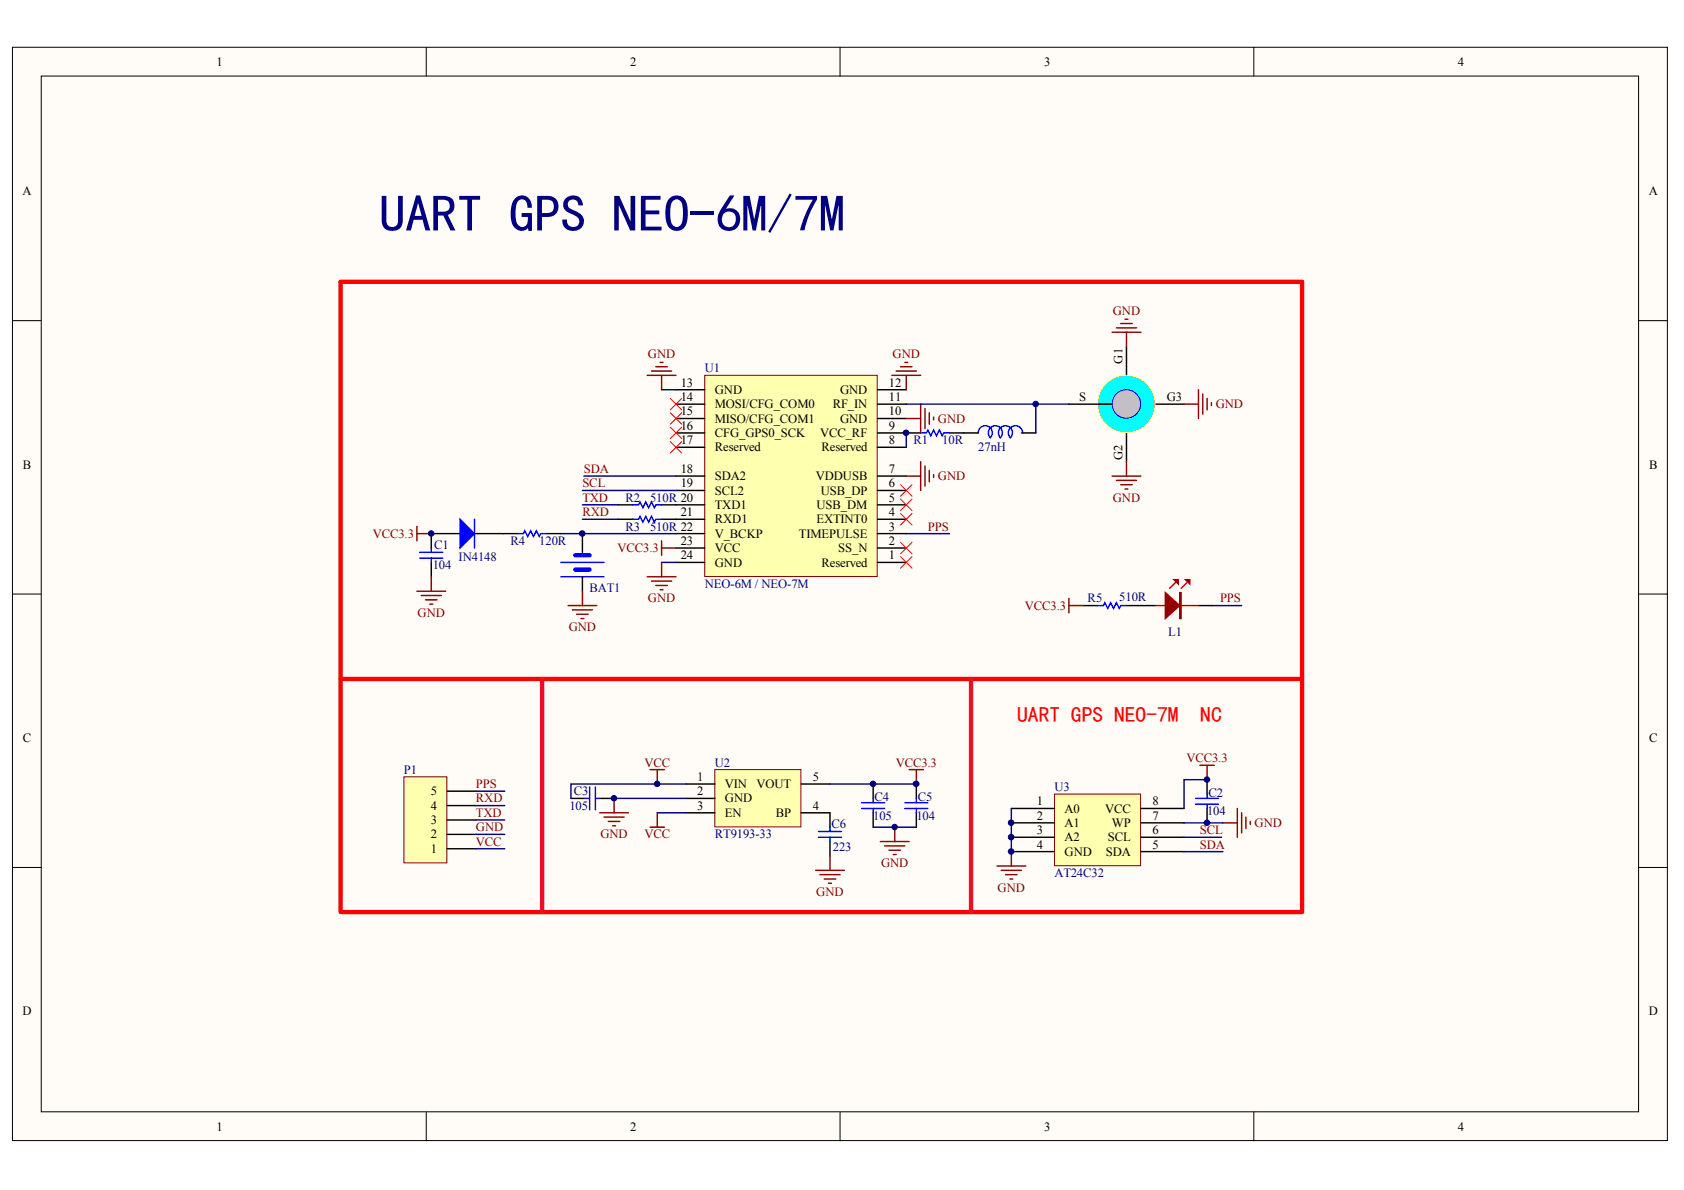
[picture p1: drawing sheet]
<svg xmlns="http://www.w3.org/2000/svg" width="297mm" height="210mm" viewBox="0 0 297 210" stroke-linecap="round" stroke-linejoin="round" font-family="sans-serif">
<g fill="#fffcf8" stroke="#000" stroke-width=".18">
<path d="M2.2 8.3h291.9v192.9h-291.9z"/>
<path d="M7.3 13.4h281.7v182.7h-281.7z"/>
</g>
<path d="M75.2 8.3v5.1M148.2 8.3v5.1M221.2 8.3v5.1M2.2 56.6h5.1M289.1 56.6h5.1M2.2 104.8h5.1M289.1 104.8h5.1M2.2 153h5.1M289.1 153h5.1M75.2 196.2v5M148.2 196.2v5M221.2 196.2v5" fill="none" stroke="#000" stroke-width=".18"/>
<path d="M124.3 66.2h30.4v35.5h-30.4z" fill="#ffffb0" stroke="#800000" stroke-width=".18"/>
<g fill="none" stroke="#000" stroke-width=".25">
<path d="M119.2 78.9h5.1M119.2 76.4h5.1M119.2 73.8h5.1M119.2 71.3h5.1M119.2 68.7h5.1M154.8 78.9h5.1M154.8 76.4h5.1M154.8 73.8h5.1M154.8 71.3h5.1M154.8 68.7h5.1M119.2 99.2h5.1M119.2 96.7h5.1"/>
<path d="M119.2 94.1h5.1M119.2 91.6h5.1M119.2 89.1h5.1M119.2 86.5h5.1M119.2 84h5.1M154.8 99.2h5.1M154.8 96.7h5.1M154.8 94.1h5.1M154.8 91.6h5.1M154.8 89.1h5.1M154.8 86.5h5.1M154.8 84h5.1"/>
</g>
<path d="M126.1 135.8h15.2v10.1h-15.2z" fill="#ffffb0" stroke="#800000" stroke-width=".18"/>
<path d="M121 138.3h5.1M141.3 138.3h5.1M100.7 140.8h2.5M105.8 140.8h2.5M121 140.8h5.1M121 143.4h5.1M141.3 143.4h5.1" fill="none" stroke="#000" stroke-width=".25"/>
<path d="M104 138.8v4.1M105 138.8v4.1M103.2 140.8h.8M105 140.8h.8" fill="none" stroke="#00f" stroke-width=".25"/>
<path d="M71.3 137h7.5v15.2h-7.5z" fill="#ffffb0" stroke="#800000" stroke-width=".18"/>
<g fill="none" stroke="#000" stroke-width=".25">
<path d="M159.9 76.4h2.5M167.5 76.4h5M180.2 76.4h2.5M188.5 71.3h5.1M198.7 61.1v5.1M198.7 76.4v5M203.8 71.3h5.1M76.1 99.2v2.5M81.2 94.1h-5.1v2.6M83.7 94.1h7.6M96.4 94.1h2.5M102.7 94.1v3.3"/>
<path d="M109.1 89.1h2.5M109.1 91.6h2.5M116.7 89.1h2.5M116.7 91.6h2.5M102.7 101.7v2.6M191.1 106.8h2.5M198.7 106.8h5.1M211.4 106.8h2.5M78.9 139.6h5M154 138.3v2.5M161.6 138.3v2.5M78.9 149.7h5"/>
<path d="M78.9 147.2h5M78.9 144.6h5M78.9 142.1h5M146.4 143.4v2.5M146.4 148.4v2.6M154 143.4v2.5M161.6 143.4v2.5"/>
</g>
<path d="M81.2 91.6l2.5 2.5-2.5 2.6z" fill="#00f" stroke="#00f" stroke-width=".25"/>
<g fill="none" stroke="#00f" stroke-width=".25">
<path d="M162.4 76.4h1l.3-.5 .5 1 .5-1 .5 1 .5-1 .5 1 .3-.5h1M172.5 76.4a1.24 1.24 0 0 1 1.8-1.2 1.24 1.24 0 0 1 .4 2M176.5 77.2a1.24 1.24 0 0 0-.1-1.8 1.24 1.24 0 0 0-1.7 .1 1.24 1.24 0 0 0 0 1.7M178.2 77.2a1.24 1.24 0 0 0 0-1.8 1.24 1.24 0 0 0-1.7 .1 1.24 1.24 0 0 0 0 1.7M180.4 76.4a1.25 1.25 0 0 0-1.8-1.2 1.25 1.25 0 0 0-.3 2M74 97.4h4.1M74 98.4h4.1M76.1 96.7v.7M76.1 98.4v.8M83.7 91.6v5.1M91.3 94.1h1l.3-.5 .5 1 .5-1 .5 1 .5-1 .5 1 .3-.5h1M98.9 99.2h7.6"/>
<path d="M111.6 89.1h1l.3-.6 .5 1.1 .5-1.1 .5 1.1 .5-1.1 .5 1.1 .3-.5h1M111.6 91.6h1l.3-.5 .5 1 .5-1 .5 1 .5-1 .5 1 .3-.5h1M98.9 101.7h7.6M193.6 106.8h1l.3-.5 .5 1 .5-1 .5 1 .5-1 .5 1 .3-.5h1M144.4 146.7h4M144.4 147.7h4M146.4 145.9v.8M146.4 147.7v.7M152 141.6h4M152 142.6h4M154 140.8v.8M154 142.6v.8"/>
<path d="M159.6 141.6h4.1M159.6 142.6h4.1M161.6 140.8v.8M161.6 142.6v.8"/>
</g>
<g fill="none" stroke="#000080" stroke-width=".25">
<path d="M116.7 68.7h2.5M159.9 76.4v2.5M98.9 94.1h20.3M102.7 89.1h6.4M102.7 91.6h6.4M116.7 99.2h2.5M159.9 94.1h7.6M213.9 106.8h5.1M83.9 139.6h5.1M121 138.3h-20.3v2.5M146.4 138.3h15.2M83.9 149.7h5.1"/>
<path d="M83.9 147.2h5.1M83.9 144.6h5.1M83.9 142.1h5.1M108.3 140.8h12.7M115.9 143.4h5.1M154 145.9h7.6"/>
</g>
<g fill="none" stroke="#800000" stroke-width=".25">
<path d="M114.2 66.2h5M114.9 65.4h3.6M115.7 64.7h2M116.4 63.9h.6M116.7 66.2v2.5M157.3 66.2h5.1M158.1 65.4h3.5M158.8 64.7h2.1M159.6 63.9h.5M159.9 66.2v2.5M159.9 73.8h2.5M162.4 71.3v5.1"/>
<path d="M163.2 72v3.6M163.9 72.8v2M164.7 73.6v.5M73.5 92.9v2.5M73.5 94.1h2.6M116.7 95.4v2.5M116.7 99.2v2.5M116.7 96.7h2.5M159.9 84h2.5M162.4 81.4v5.1M163.2 82.2v3.6M163.9 83v2"/>
<path d="M164.7 83.7v.5M73.5 104.3h5.1M74.3 105h3.6M75.1 105.8h2M75.8 106.6h.5M76.1 101.7v2.6M100.2 106.8h5.1M101 107.6h3.5M101.7 108.3h2M102.5 109.1h.5M102.7 104.3v2.5M114.2 101.7h5"/>
<path d="M114.9 102.5h3.6M115.7 103.3h2M116.4 104h.6M188.5 105.5v2.6M188.5 106.8h2.6M114.7 135.8h2.5M115.9 135.8v2.5M160.4 135.8h2.5M161.6 135.8v2.5M105.8 143.4h5.1M106.5 144.1h3.6M107.3 144.9h2"/>
<path d="M108.1 145.7h.5M108.3 140.8v2.6M114.7 145.9h2.5M115.9 143.4v2.5M143.9 153.5h5M144.6 154.3h3.6M145.4 155h2M146.1 155.8h.6M146.4 151v2.5M155.3 148.4h5.1M156 149.2h3.6M156.8 150h2"/>
<path d="M157.6 150.7h.5M157.8 145.9v2.5"/>
</g>
<path d="M203.8 106.8h7.6M207.3 102.8l-1 1M209.4 102.8l-1.1 1" fill="none" stroke="#bf0000" stroke-width=".25"/>
<g fill="#bf0000" stroke="#bf0000" stroke-width=".25">
<path d="M205.6 104.5l2.5 2.3-2.5 2.3z"/>
<path d="M209.1 102.2h.8v.8z"/>
<path d="M207.1 102.2h.7v.8z"/>
<path d="M208.1 104.5h.2v4.6h-.2z" fill-rule="evenodd"/>
</g>
<path d="M101.5 97.9h2.5M101.5 100.5h2.5" fill="none" stroke="#00f" stroke-width=".76"/>
<path d="M118.2 75.3l2.1 2.1M118.2 77.9l2.1 2M120.3 75.3l-2.1 2.1M120.3 77.9l-2.1 2M158.8 95.7l2.1 2M158.8 85.5l2.1 2M158.8 88l2.1 2.1M158.8 90.6l2.1 2M160.9 95.7l-2.1 2M160.9 85.5l-2.1 2M160.9 88l-2.1 2.1M160.9 90.6l-2.1 2" fill="none" stroke="#f00" stroke-width=".18"/>
<circle cx="198.7" cy="71.3" r="5.1" fill="#0ff" stroke="#ff0" stroke-width=".18"/>
<circle cx="198.7" cy="71.3" r="2.51" fill="#c0c0c0" stroke="#00f" stroke-width=".18"/>
<path d="M193.6 71.3h2.6" fill="none" stroke="#000" stroke-width=".25"/>
<g fill="none" stroke="#800000" stroke-width=".25">
<path d="M196.2 58.6h5M196.9 57.8h3.6M197.7 57.1h2M198.4 56.3h.6M198.7 58.6v2.5M208.9 71.3h2.5M211.4 68.7v5.1M212.2 69.5v3.6M212.9 70.3v2M213.7 71v.5M196.2 84h5M196.9 84.7h3.6"/>
<path d="M197.7 85.5h2M198.4 86.3h.6M198.7 81.4v2.6"/>
</g>
<path d="M159.9 71.3h28.6M182.7 71.3v5.1M102.7 86.5h16.5M103 84h16.2" fill="none" stroke="#000080" stroke-width=".25"/>
<path d="M118.2 70.3l2.1 2M118.2 72.8l2.1 2M120.3 70.3l-2.1 2M120.3 72.8l-2.1 2M158.8 98.2l2.1 2M160.9 98.2l-2.1 2" fill="none" stroke="#f00" stroke-width=".18"/>
<path d="M60.1 160.9v-111.2h169.6v111.2M60.3 160.9h169.1" fill="none" stroke="#f00" stroke-width=".76"/>
<path d="M186 140.1h15.2v12.6h-15.2z" fill="#ffffb0" stroke="#800000" stroke-width=".18"/>
<path d="M212.9 137.5v2.6M178.4 142.6h7.6M178.4 145.1h7.6M178.4 147.7h7.6M178.4 150.2h7.6M201.2 142.6h7.7M201.2 145.1h7.7M201.2 147.7h7.7M201.2 150.2h7.7M212.9 142.6v2.5" fill="none" stroke="#000" stroke-width=".25"/>
<path d="M212.9 137.5h-4v5.1M178.4 142.6v7.6M208.9 150.2h6.8M208.9 147.7h6.6M208.9 145.1h6.8" fill="none" stroke="#000080" stroke-width=".25"/>
<path d="M211.6 135h2.6M212.9 135v2.5M175.8 152.8h5.1M176.6 153.5h3.6M177.4 154.3h2M178.1 155h.5M178.4 150.2v2.6M215.7 145.1h2.5M218.2 142.6v5.1M219 143.4v3.5M219.8 144.1v2.1M220.5 144.9v.5" fill="none" stroke="#800000" stroke-width=".25"/>
<path d="M210.9 140.8h4M210.9 141.8h4M212.9 140.1v.7M212.9 141.8v.8" fill="none" stroke="#00f" stroke-width=".25"/>
<path d="M60.1 119.8h169.1" fill="none" stroke="#f00" stroke-width=".76"/>
<path d="M95.6 119.8v41.1M171.3 119.8v41.1" fill="none" stroke="#ee0e22" stroke-width=".76"/>
<g fill="#000080" stroke="#000080" stroke-width=".18">
<circle cx="76.1" cy="94.1" r=".48"/>
<circle cx="102.7" cy="94.1" r=".49"/>
<circle cx="108.3" cy="140.8" r=".48"/>
<circle cx="115.9" cy="138.3" r=".48"/>
<circle cx="154" cy="138.3" r=".48"/>
<circle cx="157.8" cy="145.9" r=".48"/>
<circle cx="159.8" cy="76.3" r=".49"/>
<circle cx="161.6" cy="138.3" r=".49"/>
<circle cx="178.4" cy="150.2" r=".49"/>
<circle cx="178.4" cy="147.7" r=".49"/>
<circle cx="178.4" cy="145.1" r=".49"/>
<circle cx="182.7" cy="71.3" r=".48"/>
<circle cx="212.9" cy="145.1" r=".48"/>
<circle cx="212.9" cy="137.5" r=".48"/>
</g>
<g font-size="9.1" fill="#000080">
<text x="66.9" y="40.8">UR</text>
<text x="71.5" y="40.8">ATGSNO6/M</text>
<text x="94.3" y="40.8">P</text>
<text x="112.5" y="40.8">E-M7</text>
</g>
<g font-size="3.8" fill="#f00">
<text x="179.4" y="127.3">UR</text>
<text x="181.3" y="127.3">ATGSNO7</text>
<text x="190.8" y="127.3">P</text>
<text x="198.4" y="127.3">E-M N</text>
<text x="213.6" y="127.3">C</text>
</g>
<g font-size="2.2">
<text x="38.2" y="11.6">1</text>
<text x="111.2" y="11.6">2</text>
<text x="184.2" y="11.6">3</text>
<text x="257.1" y="11.6">4</text>
<text x="3.9" y="34.4">A</text>
<text x="290.8" y="34.4">A</text>
<text x="198" y="64.2" transform="rotate(-90 198 64.2)">G1</text>
<text x="120.1" y="68.2">13</text>
<text x="120.1" y="70.7">14</text>
<text x="126.1" y="69.5">GND</text>
<text x="148.2" y="69.5">GND</text>
<text x="156.8" y="70.7">11</text>
<text x="156.8" y="68.2">12</text>
<text x="190.4" y="70.7">S</text>
<text x="205.8" y="70.7">G3</text>
<text x="120.1" y="73.3">15</text>
<text x="120.1" y="75.8">16</text>
<text x="126.1" y="72">MOSI/CFG_COM0</text>
<text x="126.1" y="74.5">MISO/CFG_COM1</text>
<text x="126.1" y="77.1">CFG_GPS0_SCK</text>
<text x="144.7" y="77.1">VCC_RF</text>
<text x="146.9" y="72">RF_IN</text>
<text x="148.2" y="74.5">GND</text>
<text x="156.8" y="75.8">9</text>
<text x="156.8" y="73.3">10</text>
<text x="4" y="82.7">B</text>
<text x="120.1" y="78.4">17</text>
<text x="120.1" y="83.4">18</text>
<text x="126.1" y="79.6">Reserved</text>
<text x="144.9" y="79.6">Reserved</text>
<text x="156.8" y="83.4">7</text>
<text x="156.8" y="78.4">8</text>
<text x="198" y="81.2" transform="rotate(-90 198 81.2)">G2</text>
<text x="290.9" y="82.7">B</text>
<text x="120.1" y="86">19</text>
<text x="126.1" y="84.7">SDA2</text>
<text x="126.1" y="87.2">SCL2</text>
<text x="126.1" y="89.8">TXD1</text>
<text x="143.9" y="84.7">VDDUSB</text>
<text x="144" y="89.8">USB_DM</text>
<text x="144.8" y="87.2">USB_DP</text>
<text x="156.8" y="88.5">5</text>
<text x="156.8" y="86">6</text>
<text x="120.1" y="91">21</text>
<text x="126.1" y="92.3">RXD1</text>
<text x="126.1" y="94.8">V_BCKP</text>
<text x="140.9" y="94.8">TIMEPULSE</text>
<text x="144" y="92.3">EXTINT0</text>
<text x="156.8" y="93.6">3</text>
<text x="156.8" y="91">4</text>
<text x="120.1" y="96.1">23</text>
<text x="120.1" y="98.7">24</text>
<text x="126.1" y="97.4">VCC</text>
<text x="126.1" y="99.9">GND</text>
<text x="144.9" y="99.9">Reserved</text>
<text x="147.8" y="97.4">SS_N</text>
<text x="156.8" y="98.7">1</text>
<text x="156.8" y="96.1">2</text>
<text x="4" y="130.9">C</text>
<text x="290.9" y="130.9">C</text>
<text x="123" y="137.7">1</text>
<text x="143.4" y="137.7">5</text>
<text x="76" y="142.8">4</text>
<text x="76" y="140.3">5</text>
<text x="123" y="140.3">2</text>
<text x="123" y="142.8">3</text>
<text x="127.9" y="139">VIN</text>
<text x="127.9" y="141.5">GND</text>
<text x="133.5" y="139">VOUT</text>
<text x="143.4" y="142.8">4</text>
<text x="182.9" y="142.1">1</text>
<text x="187.8" y="143.3">A0</text>
<text x="194.9" y="143.3">VCC</text>
<text x="203.3" y="142.1">8</text>
<text x="76" y="147.9">2</text>
<text x="76" y="145.4">3</text>
<text x="127.9" y="144.1">EN</text>
<text x="136.9" y="144.1">BP</text>
<text x="182.9" y="144.6">2</text>
<text x="182.9" y="147.1">3</text>
<text x="182.9" y="149.7">4</text>
<text x="187.8" y="145.9">A1</text>
<text x="187.8" y="148.4">A2</text>
<text x="195.4" y="148.4">SCL</text>
<text x="196.1" y="145.9">WP</text>
<text x="203.3" y="149.7">5</text>
<text x="203.3" y="147.1">6</text>
<text x="203.3" y="144.6">7</text>
<text x="76" y="150.4">1</text>
<text x="187.8" y="150.9">GND</text>
<text x="195.1" y="150.9">SDA</text>
<text x="3.9" y="179.1">D</text>
<text x="290.8" y="179.1">D</text>
<text x="38.2" y="199.4">1</text>
<text x="111.2" y="199.4">2</text>
<text x="184.2" y="199.4">3</text>
<text x="257.1" y="199.4">4</text>
</g>
<g font-size="2.2" fill="#800000">
<text x="196.3" y="55.5">GND</text>
<text x="114.3" y="63.1">GND</text>
<text x="157.4" y="63.1">GND</text>
<text x="165.4" y="74.5">GND</text>
<text x="214.4" y="72">GND</text>
<text x="103" y="83.4">SDA</text>
<text x="102.7" y="88.5">TXD</text>
<text x="102.7" y="86">SCL</text>
<text x="165.4" y="84.7">GND</text>
<text x="196.3" y="88.5">GND</text>
<text x="65.8" y="94.8">VCC3.3</text>
<text x="102.7" y="91">RXD</text>
<text x="163.7" y="93.6">PPS</text>
<text x="108.9" y="97.4">VCC3.3</text>
<text x="114.3" y="106.3">GND</text>
<text x="180.8" y="107.5">VCC3.3</text>
<text x="215.2" y="106.3">PPS</text>
<text x="73.7" y="108.8">GND</text>
<text x="100.3" y="111.3">GND</text>
<text x="113.7" y="135.2">VCC</text>
<text x="158" y="135.2">VCC3.3</text>
<text x="209.3" y="134.4">VCC3.3</text>
<text x="83.9" y="141.5">RXD</text>
<text x="83.9" y="139">PPS</text>
<text x="83.9" y="149.2">VCC</text>
<text x="83.9" y="146.6">GND</text>
<text x="83.9" y="144.1">TXD</text>
<text x="105.9" y="147.9">GND</text>
<text x="113.7" y="147.9">VCC</text>
<text x="211.6" y="149.7">SDA</text>
<text x="211.6" y="147.1">SCL</text>
<text x="221.3" y="145.9">GND</text>
<text x="155.4" y="153">GND</text>
<text x="144" y="158">GND</text>
<text x="176" y="157.3">GND</text>
</g>
<g font-size="2.2" fill="#000080">
<text x="124.3" y="65.7">U1</text>
<text x="161.1" y="78.4">R1</text>
<text x="166.2" y="78.4">10R</text>
<text x="172.5" y="79.6">27nH</text>
<text x="110.3" y="88.5">R2</text>
<text x="114.7" y="88.5">510R 20</text>
<text x="110.3" y="93.6">R3</text>
<text x="114.7" y="93.6">510R 22</text>
<text x="76.3" y="100.4">104</text>
<text x="76.6" y="96.9">C1</text>
<text x="80.9" y="98.9">IN4148</text>
<text x="90" y="96.1">R4</text>
<text x="95.1" y="96.1">120R</text>
<text x="104" y="104.5">BAT1</text>
<text x="124.3" y="103.7">NEO-6M / NEO-7M</text>
<text x="191.8" y="106.3">R5</text>
<text x="197.4" y="106">510R</text>
<text x="206.1" y="112.1">L1</text>
<text x="71.3" y="136.5">P1</text>
<text x="126.1" y="135.2">U2</text>
<text x="100.4" y="142.8">105</text>
<text x="101.2" y="140.3">C3</text>
<text x="154.3" y="141.3">C4</text>
<text x="161.9" y="141.3">C5</text>
<text x="186" y="139.5">U3</text>
<text x="212.9" y="143.8">104</text>
<text x="213.2" y="140.5">C2</text>
<text x="126.1" y="147.9">RT9193-33</text>
<text x="146.7" y="146.1">C6</text>
<text x="154" y="144.6">105</text>
<text x="161.6" y="144.6">104</text>
<text x="146.9" y="150.2">223</text>
<text x="186" y="154.7">AT24C32</text>
</g>
</svg>
